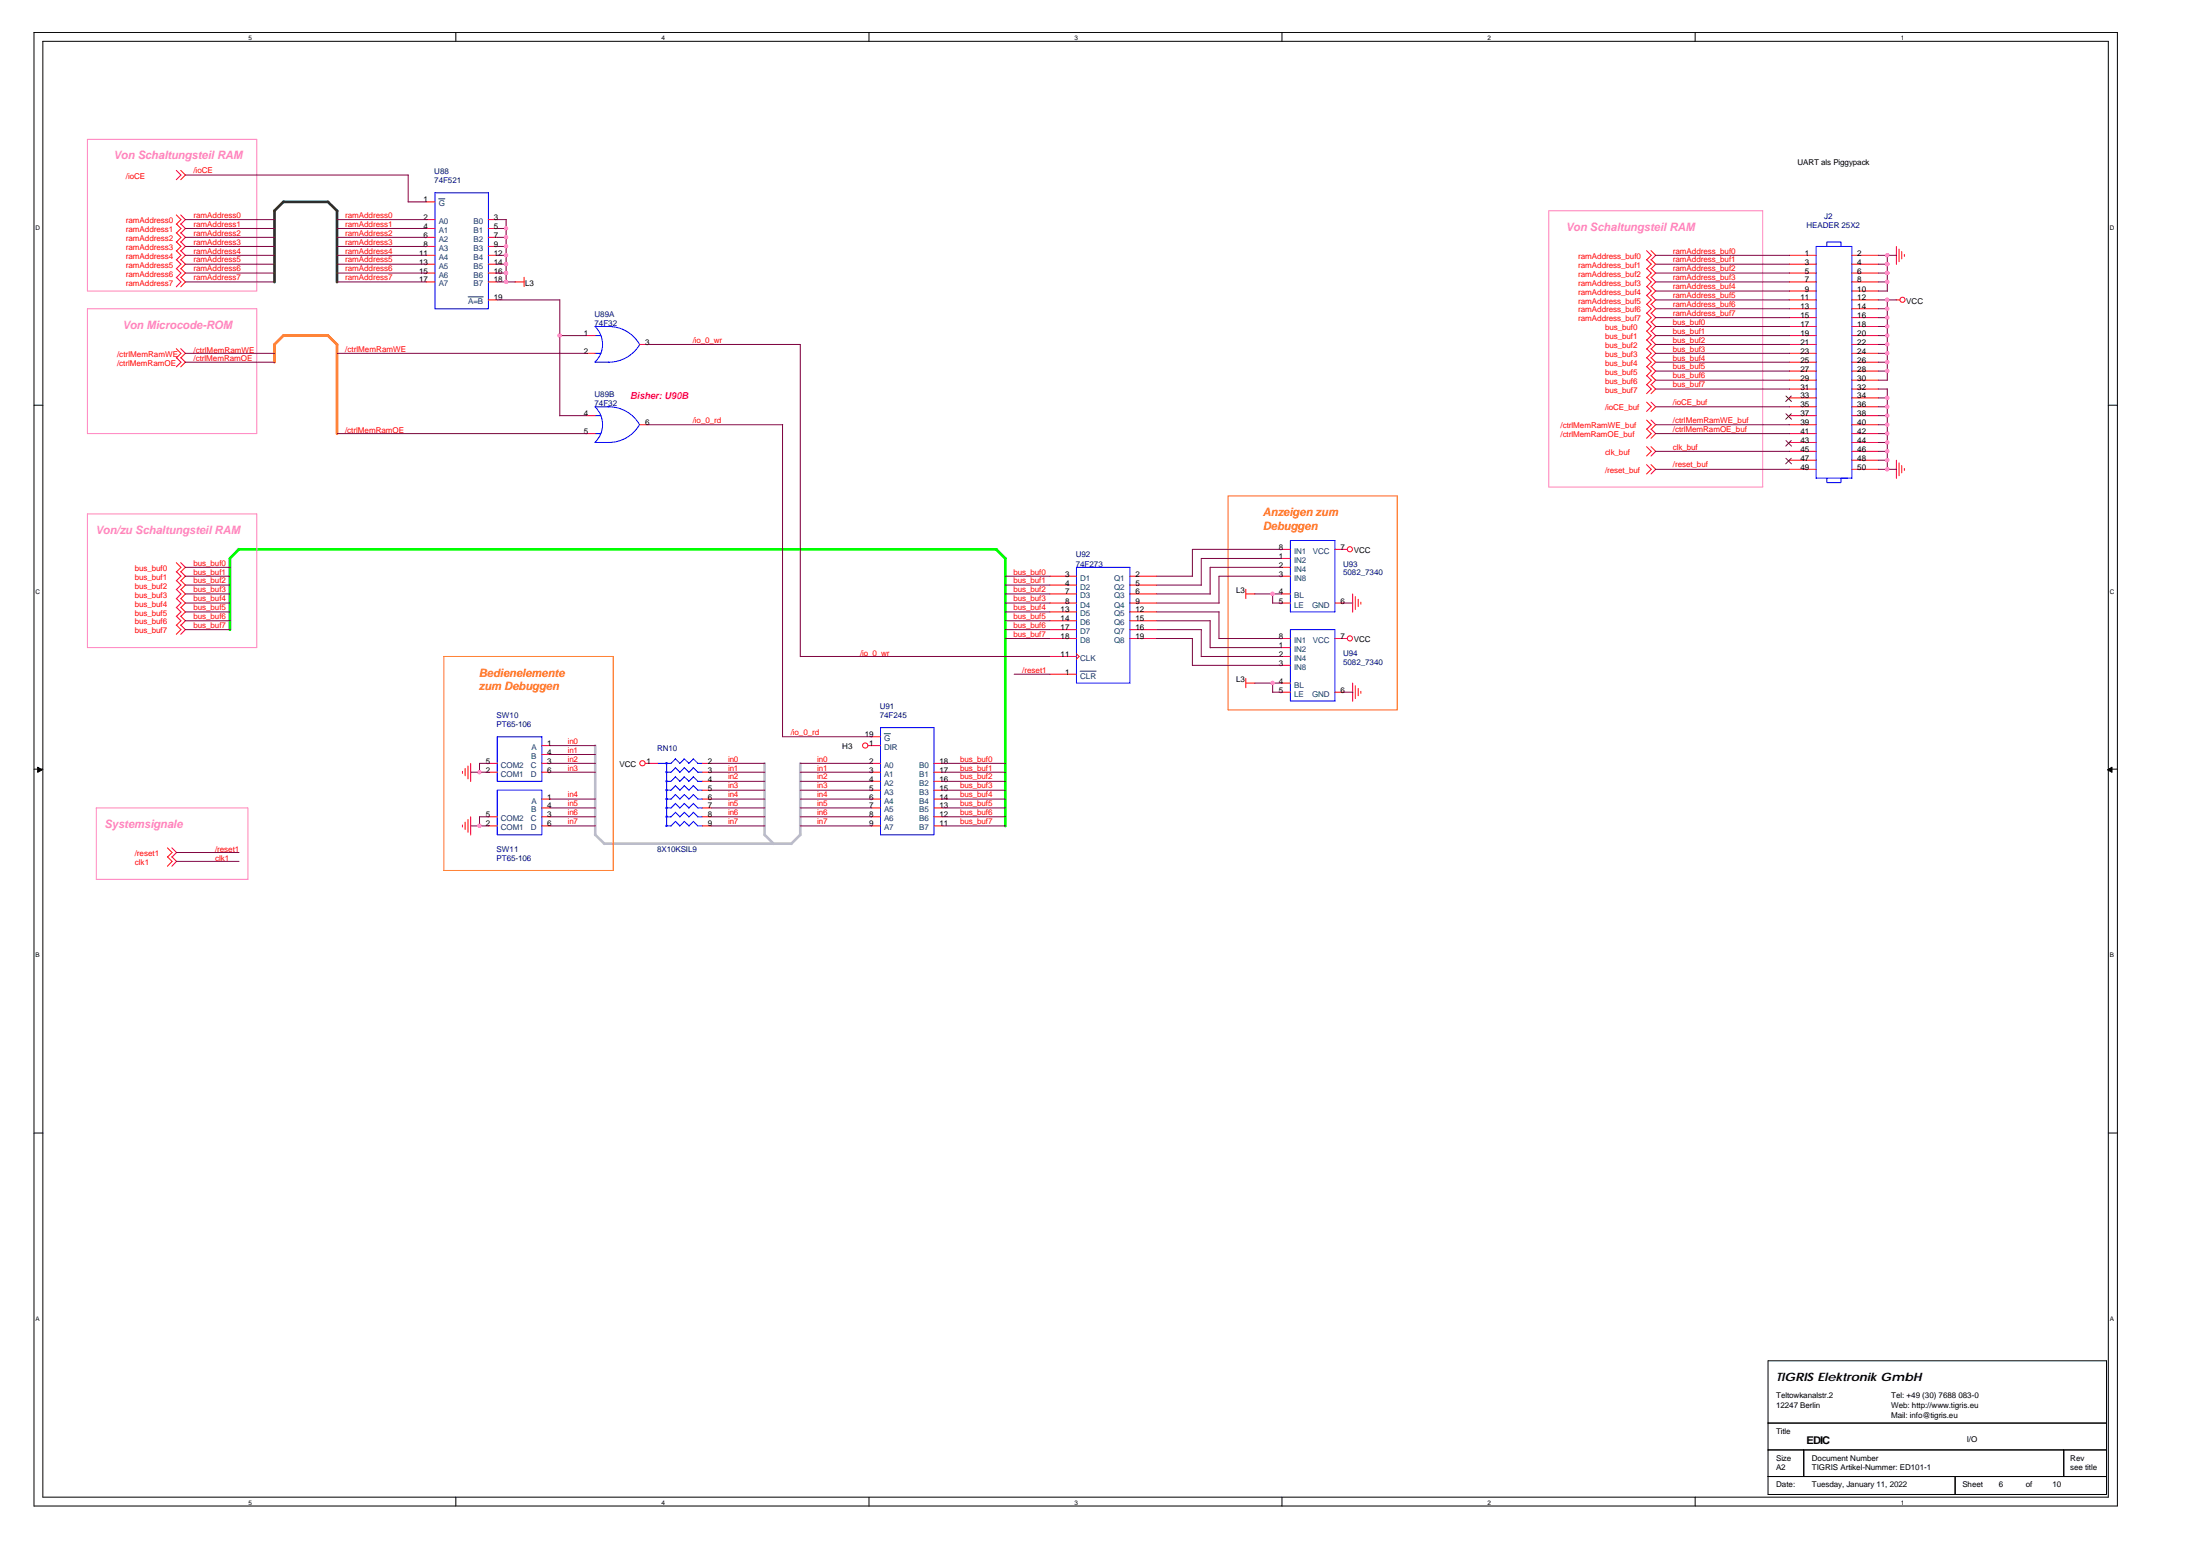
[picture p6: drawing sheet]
<svg xmlns="http://www.w3.org/2000/svg" width="420mm" height="297mm" viewBox="0 0 420 297" stroke-linecap="round" stroke-linejoin="round" font-family="sans-serif">
<g fill="none" stroke="#000" stroke-width=".19">
<path d="M6.5 6.2h397.9v281.3h-397.9zM8.2 7.9h394.4v277.9h-394.4zM87.1 6.2v1.7M166 6.2v1.7M244.8 6.2v1.7M323.7 6.2v1.7M6.5 77.4h1.7M402.6 77.4h1.7M6.5 146.8h1.7M402.6 146.8h1.7M6.5 216.3h1.7M402.6 216.3h1.7"/>
<path d="M337.7 259.8h64.6v25.5h-64.6zM337.7 271.7h64.6M337.7 276.8h64.6M344.5 276.8v5.1M394.1 276.8v5.1M87.1 285.8v1.7M166 285.8v1.7M244.8 285.8v1.7M323.7 285.8v1.7M337.7 281.9h64.6M373.4 281.9v3.4"/>
</g>
<g fill="#000" stroke="#000" stroke-width=".19">
<path d="M7.2 146.5l.8 .5-.8 .4z" fill-rule="evenodd"/>
<path d="M402.5 147l.9-.5v.9z" fill-rule="evenodd"/>
</g>
<path d="M113.7 159.4l1.8 1.7M113.7 142.3v17.1M146 145.7v13.7M146 159.4l1.8 1.7M152.8 145.7v13.7M152.8 159.4l-1.7 1.7M115.4 161.1h35.7" fill="none" stroke="#c0c0c0" stroke-width=".51"/>
<path d="M52.4 65.7v3.4M54.1 64.1h8.6M54.2 64l-1.8 1.8M62.6 64.1l1.8 1.7M64.4 65.8v17" fill="none" stroke="#ff8000" stroke-width=".51"/>
<path d="M45.6 104.9h144.7M45.6 104.8l-1.7 1.8v13.6M190.3 104.9l1.7 1.8M192 106.6v51.1" fill="none" stroke="#0f0" stroke-width=".51"/>
<path d="M54.1 38.5h8.6M54.2 38.5l-1.8 1.7v13.7M62.6 38.5l1.8 1.8M64.4 40.2v13.7" fill="none" stroke="#008000" stroke-width=".51"/>
<path d="M16.7 26.6h32.3v29h-32.3zM16.7 58.9h32.3v23.9h-32.3zM295.8 40.2h40.8v52.8h-40.8zM16.7 98.1h32.3v25.5h-32.3zM18.4 154.2h28.9v13.7h-28.9z" fill="none" stroke="#ff80c0" stroke-width=".19"/>
<path d="M234.5 94.7h32.3v40.8h-32.3zM84.8 125.3h32.3v40.9h-32.3z" fill="none" stroke="#ff8000" stroke-width=".19"/>
<g fill="none" stroke="#f00" stroke-width=".19">
<path d="M33.7 32.5l.9 .9-.9 .9M34.5 32.5l.9 .9-.9 .9M81.4 38.5h1.7M33.7 41l.9 .9-.9 .9M33.7 42.7l.9 .9-.9 .9M33.7 44.4l.9 .9-.9 .9M33.7 46.2l.9 .8-.9 .9M33.7 52.9l.9 .9-.9 1M33.7 47.9l.9 .8-.9 .9M33.7 51.2l.9 .9-.9 .9M33.7 49.5l.9 .9-.9 .9M34.5 41l.9 .9-.9 .9"/>
<path d="M34.5 42.7l.9 .9-.9 .9M34.5 44.4l.9 .9-.9 .9M34.5 46.2l.9 .8-.9 .9M34.5 52.9l.9 .9-.9 1M34.5 47.9l.9 .8-.9 .9M34.5 51.2l.9 .9-.9 .9M34.5 49.5l.9 .9-.9 .9M81.4 53.8h1.7M81.4 41.9h1.7M81.4 43.6h1.7M81.4 45.3h1.7M81.4 47h1.7"/>
<path d="M81.4 48.7h1.7M81.4 50.4h1.7M81.4 52.1h1.7M93.3 53.8h1.7M93.3 57.2h1.7M93.3 41.9h1.7M93.3 43.6h1.7M93.3 45.3h1.7M93.3 47h1.7M93.3 48.7h1.7M93.3 50.4h1.7M93.3 52.1h1.7"/>
<path d="M98.4 53.8h1.7M100.1 52.9v1.8M314.5 47.9l.9 .8-.9 .9M314.5 49.5l.9 .9-.9 .9M314.5 52.9l.9 .9-.9 1M314.5 51.2l.9 .9-.9 .9M314.5 56.4l.9 .8-.9 .9M314.5 58.1l.9 .8-.9 .9M314.5 59.7l.9 .9-.9 .9M314.5 54.7l.9 .9-.9 .8M315.3 47.9l.9 .8-.9 .9M315.3 49.5l.9 .9-.9 .9"/>
<path d="M315.3 52.9l.9 .9-.9 1M315.3 51.2l.9 .9-.9 .9M315.3 56.4l.9 .8-.9 .9M315.3 58.1l.9 .8-.9 .9M315.3 59.7l.9 .9-.9 .9M315.3 54.7l.9 .9-.9 .8M341.7 53.8h5.2M341.7 57.2h5.2M341.7 48.7h5.2M341.7 50.4h5.2M341.7 52.1h5.2M341.7 55.6h5.2"/>
<path d="M341.7 58.9h5.2M353.7 53.8h5M353.7 57.2h5M353.7 48.7h5M353.7 50.4h5M353.7 52.1h5M353.7 55.6h5M353.7 58.9h5M362.1 57.2h.8M362.2 47v3.5M362.7 47.6v2.4M363.2 48v1.4"/>
<path d="M363.7 48.6v.4M33.7 66.6l.9 .9-.9 .8M33.7 68.3l.9 .8-.9 .9M34.5 66.6l.9 .9-.9 .8M34.5 68.3l.9 .8-.9 .9M112 64.1h1.7M112 67.5h1.7M112 79.3h1.7M122.2 65.8h1.7M314.5 61.4l.9 .9-.9 1M314.5 63.2l.9 .9-.9 .9M314.5 64.9l.9 .9-.9 .8"/>
<path d="M314.5 66.6l.9 .9-.9 .8M314.5 68.3l.9 .8-.9 .9M314.5 69.9l.9 .9-.9 1M314.5 71.7l.9 .9-.9 .9M314.5 73.4l.9 .9-.9 .9M314.5 76.8l.9 .9-.9 .8M315.3 61.4l.9 .9-.9 1M315.3 63.2l.9 .9-.9 .9M315.3 64.9l.9 .9-.9 .8M315.3 66.6l.9 .9-.9 .8M315.3 68.3l.9 .8-.9 .9M315.3 69.9l.9 .9-.9 1"/>
<path d="M315.3 71.7l.9 .9-.9 .9M315.3 73.4l.9 .9-.9 .9M315.3 76.8l.9 .9-.9 .8M341.7 64.1h5.2M341.7 67.5h5.2M341.7 65.8h5.2M341.7 79.3h5.2M341.7 60.6h5.2M341.7 62.3h5.2M341.7 69.1h5.2M341.7 70.8h5.2M341.7 72.6h5.2"/>
<path d="M341.7 74.3h5.2M341.7 76h5.2M341.7 77.7h5.2M353.7 64.1h5M353.7 67.5h5M353.7 65.8h5M353.7 79.3h5M353.7 60.6h5M353.7 62.3h5M353.7 69.1h5M353.7 70.8h5M353.7 72.6h5"/>
<path d="M353.7 74.3h5M353.7 76h5M353.7 77.7h5M112 82.8h1.7M122.2 81.1h1.7M314.5 80.2l.9 .9-.9 .9M314.5 81.9l.9 .9-.9 .9M314.5 85.3l.9 .9-.9 .9M314.5 88.7l.9 .9-.9 .9M315.3 80.2l.9 .9-.9 .9M315.3 81.9l.9 .9-.9 .9M315.3 85.3l.9 .9-.9 .9"/>
<path d="M315.3 88.7l.9 .9-.9 .9M341.7 82.8h5.2M341.7 81.1h5.2M341.7 84.5h5.2M341.7 86.2h5.2M341.7 87.9h5.2M341.7 89.6h5.2M353.7 82.8h5M353.7 81.1h5M353.7 84.5h5M353.7 86.2h5M353.7 87.9h5"/>
<path d="M353.7 89.6h5M362.2 87.9v3.4M362.7 88.4v2.4M363.2 88.9v1.4M363.7 89.4v.4M33.7 107.4l.9 .9-.9 .9M33.7 109.1l.9 .9-.9 .9M33.7 110.8l.9 .9-.9 .9M33.7 112.5l.9 .9-.9 .9M33.7 114.2l.9 .9-.9 .9M33.7 115.9l.9 .9-.9 .9M33.7 117.6l.9 .9-.9 .9"/>
<path d="M33.7 119.3l.9 .9-.9 .9M34.5 107.4l.9 .9-.9 .9M34.5 109.1l.9 .9-.9 .9M34.5 110.8l.9 .9-.9 .9M34.5 112.5l.9 .9-.9 .9M34.5 114.2l.9 .9-.9 .9M34.5 115.9l.9 .9-.9 .9M34.5 117.6l.9 .9-.9 .9M34.5 119.3l.9 .9-.9 .9M200.5 113.4h5.1M200.5 110h5.1M200.5 115.1h5.1"/>
<path d="M200.5 111.7h5.1M200.5 116.8h5.1M200.5 118.5h5.1M215.8 113.4h5.1M215.8 110h5.1M215.8 115.1h5.1M215.8 111.7h5.1M215.8 116.8h5.1M215.8 118.5h5.1M237.9 112.5v1.8M237.9 113.4h1.8M244.7 104.9h1.7"/>
<path d="M244.7 113.4h1.7M244.7 106.6h1.7M244.7 108.3h1.7M244.7 110h1.7M244.7 115.1h1.7M254.9 104.9h2.4M254.9 115.1h1.7M258.3 113.4v3.5M258.8 113.9v2.4M259.4 114.4v1.4M259.9 114.9v.4M200.5 121.9h5.1"/>
<path d="M200.5 120.2h5.1M200.5 125.3h5.1M200.5 128.7h5.1M205.6 124.8l.5 .5-.5 .5M215.8 121.9h5.1M215.8 120.2h5.1M237.9 130.4h1.8M237.9 129.5v1.8M244.7 121.9h1.7M244.7 130.4h1.7M244.7 125.3h1.7M244.7 123.6h1.7"/>
<path d="M244.7 127h1.7M244.7 132.1h1.7M254.9 121.9h2.4M254.9 132.1h1.7M258.3 130.4v3.5M258.8 130.9v2.5M259.4 131.4v1.4M259.9 132v.3M88.3 147.2v.4M88.3 157.5v.4M88.8 146.7v1.4M88.8 156.9v1.4"/>
<path d="M89.4 146.2v2.5M89.4 156.4v2.5M89.9 145.7v3.5M89.9 155.9v3.5M93.3 145.7h1.7M93.3 147.4h1.7M93.3 155.9h1.7M93.3 157.7h1.7M103.5 145.7h1.7M103.5 142.3h1.7M103.5 147.4h1.7M103.5 152.5h1.7"/>
<path d="M103.5 154.2h1.7M103.5 155.9h1.7M103.5 157.7h1.7M103.5 144h1.7M123.2 145.7h2.4M134.1 145.7h1.7M134.1 147.4h1.7M134.1 149.2h1.7M134.1 150.8h1.7M134.1 152.5h1.7M134.1 154.2h1.7M134.1 155.9h1.7"/>
<path d="M134.1 157.7h1.7M165.8 142.3h2.4M166.5 145.7h1.7M166.5 147.4h1.7M166.5 149.2h1.7M166.5 150.8h1.7M166.5 152.5h1.7M166.5 154.2h1.7M166.5 155.9h1.7M166.5 157.7h1.7M166.5 140.6h1.7M178.4 145.7h1.7"/>
<path d="M178.4 147.4h1.7M178.4 149.2h1.7M178.4 150.8h1.7M178.4 152.5h1.7M178.4 154.2h1.7M178.4 155.9h1.7M178.4 157.7h1.7M32 161.9l.9 .8-.9 .9M32 163.5l.9 .9-.9 1M32.8 161.9l.9 .8-.9 .9M32.8 163.5l.9 .9-.9 1"/>
<circle cx="363.3" cy="57.2" r=".49"/>
<circle cx="257.8" cy="104.9" r=".49"/>
<circle cx="257.8" cy="121.9" r=".49"/>
<circle cx="122.7" cy="145.7" r=".5"/>
<circle cx="165.2" cy="142.3" r=".5"/>
</g>
<g fill="none" stroke="#00f" stroke-width=".19">
<path d="M83.1 36.8h10.2v22.1h-10.2zM346.9 47h6.8v44.3h-6.8zM348.9 47v-.8h2.7v.8M113.7 64.1h1.1M113.7 67.5h1.1M113.7 79.3h1.1M122.1 65.8a6.7 6.7 0 0 0-5.9-3.5h-2.6a4.7 4.7 0 0 1 0 6.8M122.2 65.8a6.9 6.9 0 0 1-6 3.3h-2.6M113.7 82.8h1.1M122.1 81.1a6.7 6.7 0 0 0-5.9-3.4h-2.6a4.7 4.7 0 0 1 0 6.7M122.1 81a6.7 6.7 0 0 1-5.9 3.5h-2.6M348.9 91.3v.8h2.7v-.8h1.2"/>
<path d="M205.6 108.3h10.2v22.1h-10.2zM246.4 103.2h8.5v13.6h-8.5zM168.2 138.9h10.2v20.5h-10.2zM246.4 120.2h8.5v13.6h-8.5zM95 150.8h8.5v8.6h-8.5zM95 140.6h8.5v8.6h-8.5zM125.6 145.7h2.6M127.2 145.6h.2v.2h-.2zM127.2 147.3h.2v.2h-.2zM127.2 149h.2v.2h-.2zM127.2 150.7h.2v.2h-.2zM127.2 152.4h.2v.2h-.2z"/>
<path d="M127.2 154.1h.2v.2h-.2zM127.2 155.8h.2v.2h-.2zM127.2 157.5h.2v.2h-.2zM127.3 149.2h.9M127.3 150.8h.9M127.3 147.4h.9M127.3 152.5h.9M127.3 154.2h.9M127.3 155.9h.9M127.3 145.7v12h.9M129 144.8l.9 .9M129 146.5l.9 .9"/>
<path d="M129 148.3l.9 .9M129 150l.9 .8M129 151.7l.9 .8M129 153.3l.9 .9M129 155l.9 .9M129 156.8l.9 .9M129 148.3l-.9 .9M129 146.6l-.9 .9M129 144.9l-.9 .9M129 150l-.9 .9M129 151.7l-.9 .9M129 153.4l-.9 .9"/>
<path d="M129 156.8l-.9 .9M129 155.1l-.9 .9M130.7 144.8l.9 .9M130.7 146.5l.9 .9M130.7 148.3l.9 .9M130.7 150l.9 .8M130.7 151.7l.9 .8M130.7 153.3l.9 .9M130.7 155l.9 .9M130.7 156.8l.9 .9M130.7 144.9l-.9 .9M130.7 148.3l-.9 .9"/>
<path d="M130.7 146.6l-.9 .9M130.7 150l-.9 .9M130.7 151.7l-.9 .9M130.7 153.4l-.9 .9M130.7 156.8l-.9 .9M130.7 155.1l-.9 .9M132.4 148.3l.8 .9h.9M132.4 150l.8 .8h.9M132.4 144.8l.8 .9h.9M132.4 146.5l.8 .9h.9M132.4 151.7l.8 .8h.9M132.4 153.3l.8 .9h.9"/>
<path d="M132.4 156.8l.9 .9h.8M132.4 155l.8 .9h.9M132.4 144.9l-.9 .9M132.4 146.6l-.9 .9M132.4 148.3l-.9 .9M132.4 150l-.9 .9M132.4 151.7l-.9 .9M132.4 153.4l-.9 .9M132.4 155.1l-.9 .9M132.4 156.8l-.9 .9"/>
</g>
<path d="M83.8 38h1.2M89.4 56.7h2.9M206.3 128.1h3M168.9 140.1h1.2" fill="none" stroke="#004080" stroke-width=".19"/>
<path d="M341.1 75.6l1 1.1M341.1 79l1 1M342.1 75.6l-1.1 1.1M342.1 79l-1.1 1M341.1 84.1l1 1.1M341.1 87.5l1 1M342.1 84.1l-1.1 1.1M342.1 87.5l-1.1 1" fill="none" stroke="#804000" stroke-width=".19"/>
<g fill="none" stroke="#800040" stroke-width=".19">
<path d="M35.4 33.4h42.6M77.9 38.5h3.5M77.9 33.4v5.2M35.4 47h17.1M35.4 43.6h17.1M35.4 50.4h17.1M35.4 45.3h17.1M35.4 53.8h17.1M35.4 41.9h17.1M35.4 52.1h17.1M35.4 48.7h17.1M64.4 47h17"/>
<path d="M64.4 43.6h17M64.4 50.4h17M64.4 45.3h17M64.4 53.8h17M64.4 41.9h17M64.4 52.1h17M64.4 48.7h17M95 57.2h11.9M95 47h1.7M95 43.6h1.7M95 50.4h1.7M95 45.3h1.7"/>
<path d="M95 53.8h3.4M95 41.9h1.7v12M95 52.1h1.7M95 48.7h1.7M106.9 57.2v22.2M316.2 57.2h25.6M316.2 50.4h25.6M316.2 53.8h25.6M316.2 52.1h25.6M316.2 48.7h25.6M316.2 55.6h25.6M316.2 58.9h25.6"/>
<path d="M358.7 57.2h3.5M358.7 50.4h1.8M358.7 53.8h1.8M358.7 52.1h1.8M358.7 48.7h3.5M358.7 55.6h1.8M358.7 58.9h1.8M360.4 48.7v6.9M360.4 57.2v15.4M35.4 67.5h17.1M35.4 69.1h17.1M64.4 67.5h47.6"/>
<path d="M106.9 64.1h5.1M106.9 79.3h5.1M123.9 65.8h28.9v59.6M316.2 64.1h25.6M316.2 67.5h25.6M316.2 69.1h25.6M316.2 65.8h25.6M316.2 77.7h25.6M316.2 60.6h25.6M316.2 74.3h25.6M316.2 70.8h25.6M316.2 62.3h25.6"/>
<path d="M316.2 72.6h25.6M358.7 74.3h1.7v15.3M358.7 64.1h1.8M358.7 67.5h1.8M358.7 79.3h1.8M358.7 69.1h1.8M358.7 65.8h1.8M358.7 77.7h1.8M358.7 60.6h1.8M358.7 70.8h1.8M358.7 62.3h1.8M358.7 72.6h1.8"/>
<path d="M358.7 76h1.8M64.4 82.8h47.6M123.9 81.1h25.6M149.5 81v59.6h17M316.2 89.6h25.5M316.2 82.8h25.6M316.2 81.1h25.6M316.2 86.2h25.6M358.7 82.8h1.8M358.7 81.1h1.8M358.7 86.2h1.8M358.7 89.6h3.5"/>
<path d="M358.7 84.5h1.8M358.7 87.9h1.8M35.4 115.1h8.6M35.4 116.8h8.6M35.4 111.7h8.6M35.4 110h8.6M35.4 113.4h8.6M35.4 118.5h8.6M35.4 108.3h8.6M192 115.1h8.5M192 116.8h8.5M192 111.7h8.5"/>
<path d="M192 110h8.5M192 113.4h8.5M192 118.5h8.5M220.9 115.1h11.9M220.9 116.8h11.9M220.9 111.7h8.6M220.9 110h6.9M220.9 113.4h10.3M220.9 118.5h10.3l-.1 5.2M232.8 116.8v5.1M239.6 113.4h5.2M243 115.1h1.8"/>
<path d="M243 113.4v1.8M244.8 110h-12v5.2M244.8 108.3h-13.7v5.1M244.8 104.9h-17.1v5.1M244.8 106.6h-15.4v5.1M256.6 115.1h1.8M35.4 120.2h8.6M152.8 125.3h47.7M192 120.2h8.5M192 121.9h8.5M193.7 128.7h6.8M220.9 120.2h8.6"/>
<path d="M220.9 121.9h6.9l-.1 5.2M227.7 127h17.1M229.4 125.3h15.4M229.4 120.2v5.2M231.1 123.6h13.7M232.8 121.9h12M239.6 130.4h5.2M243 130.4v1.7h1.8M256.6 132.1h1.8M89.9 157.7h3.4M89.9 147.4h3.4M93.3 145.7h-1.7v1.8"/>
<path d="M93.3 155.9h-1.7v1.8M105.2 154.2h8.5M105.2 145.7h8.5M105.2 157.7h8.5M105.2 147.4h8.5M105.2 155.9h8.5M105.2 152.5h8.5M105.2 142.3h8.5M105.2 144h8.5M135.8 149.2h10.3M135.8 154.2h10.3M135.8 145.7h10.3"/>
<path d="M135.8 150.8h10.3M135.8 157.7h10.3M135.8 147.4h10.3M135.8 155.9h10.3M135.8 152.5h10.3M152.8 149.2h13.7M152.8 154.2h13.7M152.8 145.7h13.7M152.8 150.8h13.7M152.8 157.7h13.7M152.8 147.4h13.7M152.8 155.9h13.7"/>
<path d="M152.8 152.5h13.7M180.1 149.2h11.9M180.1 154.2h11.9M180.1 145.7h11.9M180.1 150.8h11.9M180.1 157.7h11.9M180.1 147.4h11.9M180.1 155.9h11.9M180.1 152.5h11.9M33.7 162.7h11.9M33.7 164.4h11.9"/>
</g>
<g fill="#f0f" stroke="#f0f" stroke-width=".19">
<circle cx="96.6" cy="53.8" r=".32"/>
<circle cx="96.6" cy="52.1" r=".32"/>
<circle cx="96.6" cy="50.4" r=".32"/>
<circle cx="96.6" cy="48.7" r=".32"/>
<circle cx="96.6" cy="45.3" r=".32"/>
<circle cx="96.6" cy="47" r=".32"/>
<circle cx="96.6" cy="43.6" r=".32"/>
<circle cx="106.9" cy="64" r=".32"/>
<circle cx="91.6" cy="157.6" r=".32"/>
<circle cx="91.6" cy="147.4" r=".32"/>
<circle cx="360.4" cy="89.6" r=".32"/>
<circle cx="360.4" cy="75.9" r=".32"/>
<circle cx="360.4" cy="77.6" r=".32"/>
<circle cx="360.4" cy="79.3" r=".32"/>
<circle cx="360.4" cy="81.1" r=".32"/>
<circle cx="360.4" cy="82.8" r=".32"/>
<circle cx="360.4" cy="84.4" r=".32"/>
<circle cx="360.4" cy="87.8" r=".32"/>
<circle cx="360.4" cy="86.1" r=".32"/>
<circle cx="360.4" cy="64" r=".32"/>
<circle cx="360.4" cy="58.9" r=".32"/>
<circle cx="360.4" cy="67.4" r=".32"/>
<circle cx="360.4" cy="69.1" r=".32"/>
<circle cx="360.4" cy="60.6" r=".32"/>
<circle cx="360.4" cy="70.8" r=".32"/>
<circle cx="360.4" cy="65.7" r=".32"/>
<circle cx="360.4" cy="62.3" r=".32"/>
<circle cx="360.4" cy="57.2" r=".32"/>
<circle cx="243" cy="113.4" r=".32"/>
<circle cx="243" cy="130.4" r=".32"/>
<circle cx="360.4" cy="48.7" r=".32"/>
<circle cx="360.4" cy="50.4" r=".32"/>
<circle cx="360.4" cy="53.8" r=".32"/>
<circle cx="360.4" cy="52.1" r=".32"/>
</g>
<g font-size="2.2" fill="#ff80c0">
<text x="21.7" y="30.4">Von Schaltungsteil RAM</text>
<text x="299" y="44.1">Von Schaltungsteil RAM</text>
<text x="23.4" y="62.8">Von Microcode-ROM</text>
<text x="18.2" y="101.9">Von/zu Schaltungsteil RAM</text>
<text x="19.9" y="158.1">Systemsignale</text>
</g>
<g font-size="2.2" fill="#ff8000">
<text x="241.2" y="98.5">Anzeigen zum</text>
<text x="241.2" y="101.1">Debuggen</text>
<text x="91.4" y="129.1">Bedienelemente</text>
<text x="91.4" y="131.8">zum Debuggen</text>
</g>
<text font-size="2.2" x="339.2" y="263.7">TIGRIS Elektronik GmbH</text>
<text font-size="2" x="345" y="275.7">EDIC</text>
<text font-size="1.9" fill="#ff0080" x="120.4" y="76.1">Bisher: U90B</text>
<g font-size="1.5" fill="#f00">
<text x="24" y="34.1">/ioCE</text>
<text x="37" y="33.1">/ioCE</text>
<text x="37" y="41.6">ramAddress0</text>
<text x="65.9" y="41.6">ramAddress0</text>
<text x="24" y="42.6">ramAddress0</text>
<text x="24" y="44.3">ramAddress1</text>
<text x="24" y="46">ramAddress2</text>
<text x="24" y="47.7">ramAddress3</text>
<text x="37" y="43.3">ramAddress1</text>
<text x="37" y="46.7">ramAddress3</text>
<text x="37" y="45">ramAddress2</text>
<text x="65.9" y="46.7">ramAddress3</text>
<text x="65.9" y="43.3">ramAddress1</text>
<text x="65.9" y="45">ramAddress2</text>
<text x="24" y="49.4">ramAddress4</text>
<text x="24" y="52.8">ramAddress6</text>
<text x="24" y="51.1">ramAddress5</text>
<text x="37" y="48.4">ramAddress4</text>
<text x="37" y="53.5">ramAddress7</text>
<text x="37" y="51.8">ramAddress6</text>
<text x="37" y="50.1">ramAddress5</text>
<text x="65.9" y="50.1">ramAddress5</text>
<text x="65.9" y="53.5">ramAddress7</text>
<text x="65.9" y="51.8">ramAddress6</text>
<text x="65.9" y="48.4">ramAddress4</text>
<text x="301.4" y="49.4">ramAddress_buf0</text>
<text x="301.4" y="51.1">ramAddress_buf1</text>
<text x="301.4" y="52.8">ramAddress_buf2</text>
<text x="319.5" y="53.5">ramAddress_buf3</text>
<text x="319.5" y="51.8">ramAddress_buf2</text>
<text x="319.5" y="48.4">ramAddress_buf0</text>
<text x="319.5" y="50.1">ramAddress_buf1</text>
<text x="24" y="54.5">ramAddress7</text>
<text x="301.4" y="54.5">ramAddress_buf3</text>
<text x="301.4" y="57.9">ramAddress_buf5</text>
<text x="301.4" y="59.6">ramAddress_buf6</text>
<text x="301.4" y="56.2">ramAddress_buf4</text>
<text x="319.5" y="55.2">ramAddress_buf4</text>
<text x="319.5" y="58.6">ramAddress_buf6</text>
<text x="319.5" y="56.9">ramAddress_buf5</text>
<text x="132.3" y="65.4">/io_0_wr</text>
<text x="301.4" y="61.3">ramAddress_buf7</text>
<text x="306.5" y="63">bus_buf0</text>
<text x="306.5" y="64.8">bus_buf1</text>
<text x="319.5" y="60.3">ramAddress_buf7</text>
<text x="319.5" y="63.7">bus_buf1</text>
<text x="319.5" y="65.4">bus_buf2</text>
<text x="319.5" y="62">bus_buf0</text>
<text x="22.4" y="68.1">/ctrlMemRamWE</text>
<text x="22.4" y="69.8">/ctrlMemRamOE</text>
<text x="37" y="67.3">/ctrlMemRamWE</text>
<text x="37" y="69">/ctrlMemRamOE</text>
<text x="65.9" y="67.1">/ctrlMemRamWE</text>
<text x="306.5" y="66.4">bus_buf2</text>
<text x="306.5" y="68.1">bus_buf3</text>
<text x="306.5" y="69.8">bus_buf4</text>
<text x="306.5" y="71.5">bus_buf5</text>
<text x="319.5" y="70.5">bus_buf5</text>
<text x="319.5" y="67.1">bus_buf3</text>
<text x="319.5" y="68.8">bus_buf4</text>
<text x="306.5" y="73.3">bus_buf6</text>
<text x="306.5" y="75">bus_buf7</text>
<text x="319.5" y="77.3">/ioCE_buf</text>
<text x="319.5" y="73.9">bus_buf7</text>
<text x="319.5" y="72.2">bus_buf6</text>
<text x="65.9" y="82.6">/ctrlMemRamOE</text>
<text x="132.3" y="80.7">/io_0_rd</text>
<text x="298" y="81.8">/ctrlMemRamWE_buf</text>
<text x="298" y="83.5">/ctrlMemRamOE_buf</text>
<text x="306.5" y="78.3">/ioCE_buf</text>
<text x="319.5" y="80.7">/ctrlMemRamWE_buf</text>
<text x="319.5" y="82.5">/ctrlMemRamOE_buf</text>
<text x="306.5" y="86.9">clk_buf</text>
<text x="319.5" y="85.8">clk_buf</text>
<text x="319.5" y="89.2">/reset_buf</text>
<text x="306.5" y="90.3">/reset_buf</text>
<text x="37" y="108">bus_buf0</text>
<text x="25.7" y="109">bus_buf0</text>
<text x="25.7" y="110.7">bus_buf1</text>
<text x="25.7" y="112.4">bus_buf2</text>
<text x="37" y="111.4">bus_buf2</text>
<text x="37" y="113.1">bus_buf3</text>
<text x="37" y="109.7">bus_buf1</text>
<text x="193.5" y="111.4">bus_buf1</text>
<text x="193.5" y="109.7">bus_buf0</text>
<text x="193.5" y="113.1">bus_buf2</text>
<text x="25.7" y="114.1">bus_buf3</text>
<text x="25.7" y="115.8">bus_buf4</text>
<text x="25.7" y="117.5">bus_buf5</text>
<text x="25.7" y="119.2">bus_buf6</text>
<text x="37" y="116.5">bus_buf5</text>
<text x="37" y="118.2">bus_buf6</text>
<text x="37" y="119.9">bus_buf7</text>
<text x="37" y="114.8">bus_buf4</text>
<text x="193.5" y="119.9">bus_buf6</text>
<text x="193.5" y="114.8">bus_buf3</text>
<text x="193.5" y="116.5">bus_buf4</text>
<text x="193.5" y="118.2">bus_buf5</text>
<text x="25.7" y="120.9">bus_buf7</text>
<text x="164.3" y="125.2">/io_0_wr</text>
<text x="193.5" y="121.6">bus_buf7</text>
<text x="195.2" y="128.4">/reset1</text>
<text x="108.5" y="142">in0</text>
<text x="108.5" y="143.7">in1</text>
<text x="151" y="140.3">/io_0_rd</text>
<text x="108.5" y="147.1">in3</text>
<text x="108.5" y="145.4">in2</text>
<text x="139.1" y="148.8">in2</text>
<text x="139.1" y="145.4">in0</text>
<text x="139.1" y="147.1">in1</text>
<text x="156.1" y="145.4">in0</text>
<text x="156.1" y="147.1">in1</text>
<text x="156.1" y="148.8">in2</text>
<text x="183.3" y="148.8">bus_buf2</text>
<text x="183.3" y="145.4">bus_buf0</text>
<text x="183.3" y="147.1">bus_buf1</text>
<text x="108.5" y="153.9">in5</text>
<text x="108.5" y="152.2">in4</text>
<text x="108.5" y="155.6">in6</text>
<text x="139.1" y="153.9">in5</text>
<text x="139.1" y="150.5">in3</text>
<text x="139.1" y="155.6">in6</text>
<text x="139.1" y="152.2">in4</text>
<text x="156.1" y="150.5">in3</text>
<text x="156.1" y="155.6">in6</text>
<text x="156.1" y="152.2">in4</text>
<text x="156.1" y="153.9">in5</text>
<text x="183.3" y="152.2">bus_buf4</text>
<text x="183.3" y="155.6">bus_buf6</text>
<text x="183.3" y="153.9">bus_buf5</text>
<text x="183.3" y="150.5">bus_buf3</text>
<text x="108.5" y="157.3">in7</text>
<text x="139.1" y="157.3">in7</text>
<text x="156.1" y="157.3">in7</text>
<text x="183.3" y="157.3">bus_buf7</text>
<text x="25.7" y="163.4">/reset1</text>
<text x="25.7" y="165.1">clk1</text>
<text x="41.1" y="162.6">/reset1</text>
<text x="41.1" y="164.3">clk1</text>
</g>
<g font-size="1.5" fill="#000080">
<text x="82.9" y="33.3">U88</text>
<text x="82.9" y="35">74F521</text>
<text x="348.4" y="41.8">J2</text>
<text x="345" y="43.5">HEADER 25X2</text>
<text x="113.5" y="60.5">U89A</text>
<text x="113.5" y="62.2">74F32</text>
<text x="113.5" y="75.8">U89B</text>
<text x="113.5" y="77.5">74F32</text>
<text x="205.4" y="106.4">U92</text>
<text x="205.4" y="108.1">74F273</text>
<text x="256.5" y="108.1">U93</text>
<text x="256.5" y="109.8">5082_7340</text>
<text x="256.5" y="125.2">U94</text>
<text x="256.5" y="126.9">5082_7340</text>
<text x="94.8" y="137.1">SW10</text>
<text x="168" y="135.4">U91</text>
<text x="168" y="137.1">74F245</text>
<text x="94.8" y="138.8">PT65-106</text>
<text x="125.5" y="143.4">RN10</text>
<text x="94.8" y="162.6">SW11</text>
<text x="94.8" y="164.3">PT65-106</text>
<text x="125.5" y="162.6">8X10KSIL9</text>
</g>
<g font-size="1.5">
<text x="343.3" y="31.6">UART als Piggypack</text>
<text x="80.9" y="38.6">1</text>
<text x="80.9" y="42">2</text>
<text x="80.9" y="43.7">4</text>
<text x="80.9" y="45.4">6</text>
<text x="80.9" y="47.1">8</text>
<text x="94.3" y="42">3</text>
<text x="94.3" y="43.7">5</text>
<text x="94.3" y="45.4">7</text>
<text x="94.3" y="47.1">9</text>
<text x="80.1" y="48.8">11</text>
<text x="80.1" y="50.5">13</text>
<text x="80.1" y="52.2">15</text>
<text x="80.1" y="53.9">17</text>
<text x="94.3" y="48.8">12</text>
<text x="94.3" y="50.5">14</text>
<text x="94.3" y="52.2">16</text>
<text x="94.3" y="53.9">18</text>
<text x="344.7" y="48.8">1</text>
<text x="344.7" y="50.5">3</text>
<text x="344.7" y="52.2">5</text>
<text x="344.7" y="53.9">7</text>
<text x="354.7" y="48.8">2</text>
<text x="354.7" y="50.5">4</text>
<text x="354.7" y="52.2">6</text>
<text x="354.7" y="53.9">8</text>
<text x="94.3" y="57.3">19</text>
<text x="100.3" y="54.5">L3</text>
<text x="343.8" y="57.3">11</text>
<text x="343.8" y="59">13</text>
<text x="344.7" y="55.7">9</text>
<text x="354.7" y="55.7">10</text>
<text x="354.7" y="57.3">12</text>
<text x="354.7" y="59">14</text>
<text x="364.1" y="57.9">VCC</text>
<text x="111.5" y="64.2">1</text>
<text x="123.2" y="65.9">3</text>
<text x="343.8" y="60.7">15</text>
<text x="343.8" y="62.4">17</text>
<text x="343.8" y="64.2">19</text>
<text x="343.8" y="65.9">21</text>
<text x="354.7" y="60.7">16</text>
<text x="354.7" y="62.4">18</text>
<text x="354.7" y="64.2">20</text>
<text x="354.7" y="65.9">22</text>
<text x="111.5" y="67.5">2</text>
<text x="343.8" y="67.5">23</text>
<text x="343.8" y="69.2">25</text>
<text x="343.8" y="70.9">27</text>
<text x="354.7" y="67.5">24</text>
<text x="354.7" y="69.2">26</text>
<text x="354.7" y="70.9">28</text>
<text x="343.8" y="72.7">29</text>
<text x="343.8" y="74.4">31</text>
<text x="343.8" y="76.1">33</text>
<text x="343.8" y="77.8">35</text>
<text x="354.7" y="72.7">30</text>
<text x="354.7" y="74.4">32</text>
<text x="354.7" y="76.1">34</text>
<text x="354.7" y="77.8">36</text>
<text x="111.5" y="79.4">4</text>
<text x="111.5" y="82.9">5</text>
<text x="123.2" y="81.2">6</text>
<text x="343.8" y="79.4">37</text>
<text x="343.8" y="81.2">39</text>
<text x="343.8" y="82.9">41</text>
<text x="354.7" y="79.4">38</text>
<text x="354.7" y="81.2">40</text>
<text x="354.7" y="82.9">42</text>
<text x="343.8" y="84.6">43</text>
<text x="343.8" y="86.3">45</text>
<text x="343.8" y="88">47</text>
<text x="343.8" y="89.7">49</text>
<text x="354.7" y="84.6">44</text>
<text x="354.7" y="86.3">46</text>
<text x="354.7" y="88">48</text>
<text x="354.7" y="89.7">50</text>
<text x="244.3" y="106.7">1</text>
<text x="244.3" y="105">8</text>
<text x="256" y="105">7</text>
<text x="258.5" y="105.6">VCC</text>
<text x="203.4" y="110.1">3</text>
<text x="203.4" y="111.8">4</text>
<text x="203.4" y="113.5">7</text>
<text x="216.8" y="110.1">2</text>
<text x="216.8" y="111.8">5</text>
<text x="216.8" y="113.5">6</text>
<text x="236.1" y="113.2">L3</text>
<text x="244.3" y="108.4">2</text>
<text x="244.3" y="110.1">3</text>
<text x="244.3" y="113.5">4</text>
<text x="202.6" y="116.9">13</text>
<text x="202.6" y="118.6">14</text>
<text x="203.4" y="115.2">8</text>
<text x="216.8" y="115.2">9</text>
<text x="216.8" y="116.9">12</text>
<text x="216.8" y="118.6">15</text>
<text x="244.3" y="115.2">5</text>
<text x="256" y="115.2">6</text>
<text x="202.6" y="120.3">17</text>
<text x="202.6" y="122">18</text>
<text x="202.6" y="125.4">11</text>
<text x="216.8" y="120.3">16</text>
<text x="216.8" y="122">19</text>
<text x="244.3" y="123.7">1</text>
<text x="244.3" y="125.4">2</text>
<text x="244.3" y="122">8</text>
<text x="256" y="122">7</text>
<text x="258.5" y="122.6">VCC</text>
<text x="203.4" y="128.8">1</text>
<text x="236.1" y="130.2">L3</text>
<text x="244.3" y="127.1">3</text>
<text x="244.3" y="130.5">4</text>
<text x="244.3" y="132.2">5</text>
<text x="256" y="132.2">6</text>
<text x="104.5" y="142.4">1</text>
<text x="160.9" y="143">H3</text>
<text x="165.1" y="140.7">19</text>
<text x="166" y="142.4">1</text>
<text x="92.8" y="147.5">2</text>
<text x="92.8" y="145.8">5</text>
<text x="104.5" y="144.1">4</text>
<text x="104.5" y="145.8">3</text>
<text x="104.5" y="147.5">6</text>
<text x="118.3" y="146.4">VCC</text>
<text x="123.4" y="145.8">1</text>
<text x="135.2" y="145.8">2</text>
<text x="135.2" y="147.5">3</text>
<text x="135.2" y="149.3">4</text>
<text x="166" y="145.8">2</text>
<text x="166" y="147.5">3</text>
<text x="166" y="149.3">4</text>
<text x="179.4" y="145.8">18</text>
<text x="179.4" y="147.5">17</text>
<text x="179.4" y="149.3">16</text>
<text x="104.5" y="152.6">1</text>
<text x="104.5" y="154.3">4</text>
<text x="135.2" y="150.9">5</text>
<text x="135.2" y="152.6">6</text>
<text x="135.2" y="154.3">7</text>
<text x="166" y="150.9">5</text>
<text x="166" y="152.6">6</text>
<text x="166" y="154.3">7</text>
<text x="179.4" y="150.9">15</text>
<text x="179.4" y="152.6">14</text>
<text x="179.4" y="154.3">13</text>
<text x="92.8" y="157.8">2</text>
<text x="92.8" y="156">5</text>
<text x="104.5" y="156">3</text>
<text x="104.5" y="157.8">6</text>
<text x="135.2" y="156">8</text>
<text x="135.2" y="157.8">9</text>
<text x="166" y="156">8</text>
<text x="166" y="157.8">9</text>
<text x="179.4" y="156">12</text>
<text x="179.4" y="157.8">11</text>
<text x="339.2" y="266.9">Teltowkanalstr.2</text>
<text x="339.2" y="268.8">12247 Berlin</text>
<text x="361.2" y="268.8">Web: http://www.tigris.eu</text>
<text x="361.2" y="266.9">Tel: +49 (30) 7688 083-0</text>
<text x="339.2" y="273.7">Title</text>
<text x="361.2" y="270.7">Mail: info@tigris.eu</text>
<text x="375.6" y="275.2">I/O</text>
<text x="339.2" y="278.8">Size</text>
<text x="339.2" y="280.7">A2</text>
<text x="346" y="280.7">TIGRIS Artikel-Nummer: ED101-1</text>
<text x="346" y="278.8">Document Number</text>
<text x="395.4" y="280.7">see title</text>
<text x="395.4" y="278.8">Rev</text>
<text x="339.2" y="283.9">Date:</text>
<text x="346" y="283.9">Tuesday, January 11, 2022</text>
<text x="374.8" y="283.9">Sheet</text>
<text x="381.8" y="283.9">6</text>
<text x="386.9" y="283.9">of</text>
<text x="392" y="283.9">10</text>
</g>
<g font-size="1.5" fill="#004080">
<text x="83.8" y="39.4">G</text>
<text x="83.8" y="42.8">A0</text>
<text x="83.8" y="44.5">A1</text>
<text x="83.8" y="46.2">A2</text>
<text x="83.8" y="47.9">A3</text>
<text x="90.4" y="42.8">B0</text>
<text x="90.4" y="44.5">B1</text>
<text x="90.4" y="46.2">B2</text>
<text x="90.4" y="47.9">B3</text>
<text x="83.8" y="49.6">A4</text>
<text x="83.8" y="51.3">A5</text>
<text x="83.8" y="53">A6</text>
<text x="90.4" y="49.6">B4</text>
<text x="90.4" y="51.3">B5</text>
<text x="90.4" y="53">B6</text>
<text x="83.8" y="54.7">A7</text>
<text x="89.4" y="58.1">A=B</text>
<text x="90.4" y="54.7">B7</text>
<text x="247.1" y="107.5">IN2</text>
<text x="247.1" y="105.7">IN1</text>
<text x="250.7" y="105.7">VCC</text>
<text x="206.3" y="110.9">D1</text>
<text x="206.3" y="112.6">D2</text>
<text x="212.8" y="110.9">Q1</text>
<text x="212.8" y="112.6">Q2</text>
<text x="247.1" y="109.2">IN4</text>
<text x="247.1" y="110.9">IN8</text>
<text x="206.3" y="114.2">D3</text>
<text x="206.3" y="116">D4</text>
<text x="206.3" y="117.7">D5</text>
<text x="206.3" y="119.4">D6</text>
<text x="212.8" y="114.2">Q3</text>
<text x="212.8" y="116">Q4</text>
<text x="212.8" y="117.7">Q5</text>
<text x="212.8" y="119.4">Q6</text>
<text x="247.1" y="114.2">BL</text>
<text x="247.1" y="116">LE</text>
<text x="250.6" y="116">GND</text>
<text x="206.3" y="121.1">D7</text>
<text x="206.3" y="122.8">D8</text>
<text x="212.8" y="121.1">Q7</text>
<text x="212.8" y="122.8">Q8</text>
<text x="247.1" y="124.5">IN2</text>
<text x="247.1" y="122.8">IN1</text>
<text x="250.7" y="122.8">VCC</text>
<text x="206.3" y="126.2">CLK</text>
<text x="206.3" y="129.6">CLR</text>
<text x="247.1" y="126.2">IN4</text>
<text x="247.1" y="127.9">IN8</text>
<text x="247.1" y="131.3">BL</text>
<text x="247.1" y="133">LE</text>
<text x="250.6" y="133">GND</text>
<text x="101.5" y="143.2">A</text>
<text x="168.9" y="141.5">G</text>
<text x="168.9" y="143.2">DIR</text>
<text x="95.7" y="148.3">COM1</text>
<text x="95.7" y="146.6">COM2</text>
<text x="101.4" y="146.6">C</text>
<text x="101.4" y="148.3">D</text>
<text x="101.5" y="144.9">B</text>
<text x="168.9" y="146.6">A0</text>
<text x="168.9" y="148.3">A1</text>
<text x="175.5" y="146.6">B0</text>
<text x="175.5" y="148.3">B1</text>
<text x="101.5" y="155.1">B</text>
<text x="101.5" y="153.4">A</text>
<text x="168.9" y="150">A2</text>
<text x="168.9" y="151.7">A3</text>
<text x="168.9" y="153.4">A4</text>
<text x="168.9" y="155.1">A5</text>
<text x="175.5" y="150">B2</text>
<text x="175.5" y="151.7">B3</text>
<text x="175.5" y="153.4">B4</text>
<text x="175.5" y="155.1">B5</text>
<text x="95.7" y="158.5">COM1</text>
<text x="95.7" y="156.8">COM2</text>
<text x="101.4" y="156.8">C</text>
<text x="101.4" y="158.5">D</text>
<text x="168.9" y="156.8">A6</text>
<text x="168.9" y="158.5">A7</text>
<text x="175.5" y="156.8">B6</text>
<text x="175.5" y="158.5">B7</text>
</g>
<g font-size="1.2">
<text x="47.5" y="7.6">5</text>
<text x="126.3" y="7.6">4</text>
<text x="205.2" y="7.6">3</text>
<text x="284.1" y="7.6">2</text>
<text x="363" y="7.6">1</text>
<text x="6.8" y="43.8">D</text>
<text x="402.9" y="43.8">D</text>
<text x="6.8" y="113.3">C</text>
<text x="402.9" y="113.3">C</text>
<text x="6.8" y="182.8">B</text>
<text x="402.9" y="182.8">B</text>
<text x="6.8" y="252.3">A</text>
<text x="402.9" y="252.3">A</text>
<text x="47.5" y="287.2">5</text>
<text x="126.3" y="287.2">4</text>
<text x="205.2" y="287.2">3</text>
<text x="284.1" y="287.2">2</text>
<text x="363" y="287.2">1</text>
</g>
</svg>
